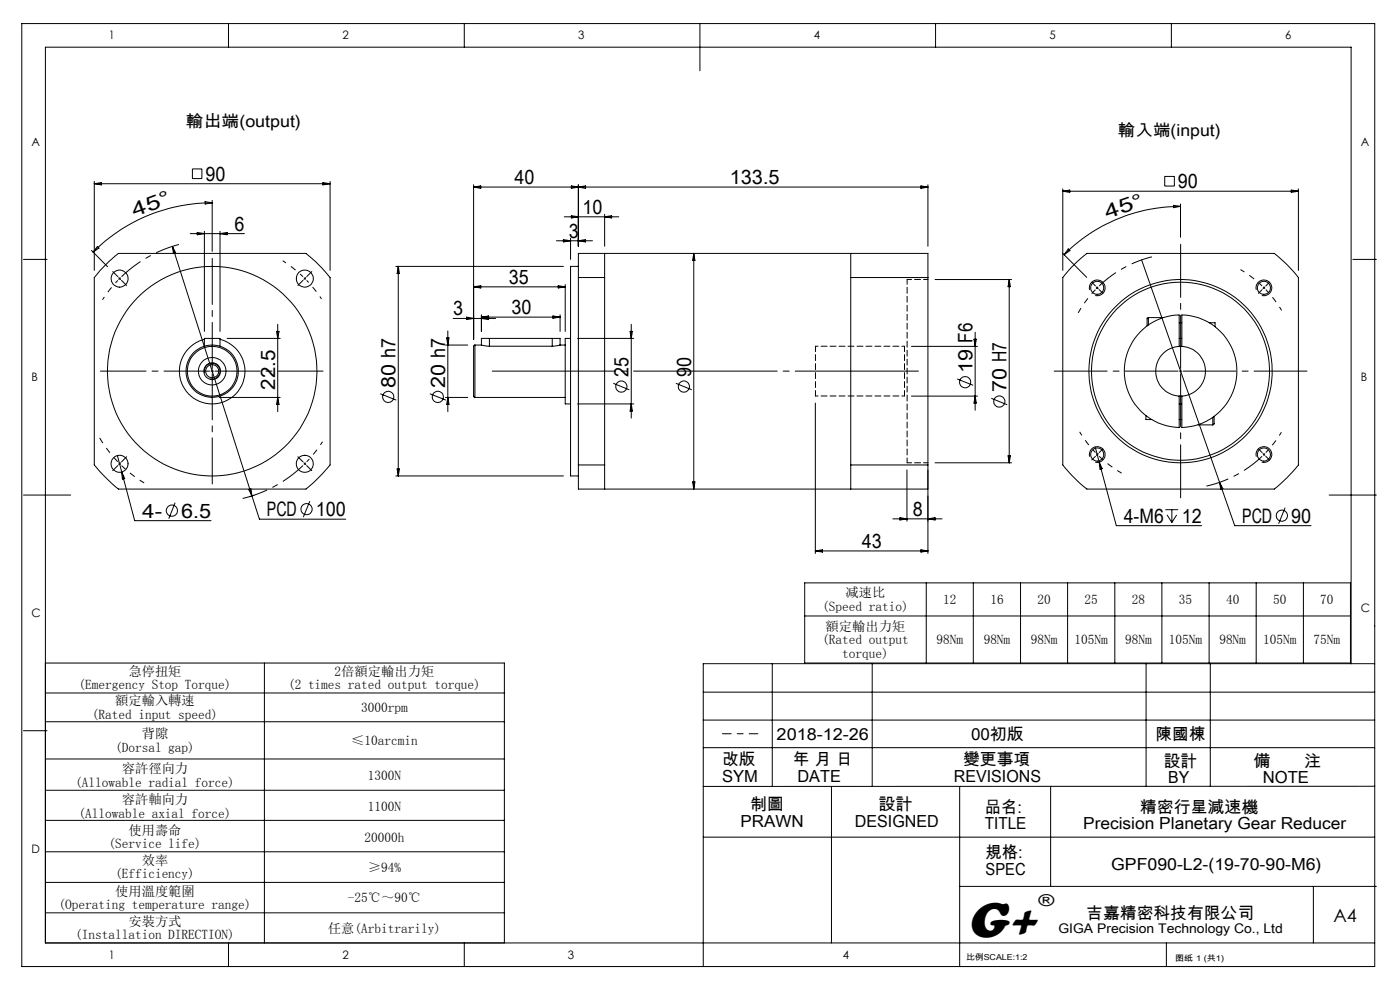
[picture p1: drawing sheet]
<svg xmlns="http://www.w3.org/2000/svg" width="297mm" height="210mm" viewBox="0 0 297 210" stroke-linecap="round" stroke-linejoin="round" font-family="sans-serif">
<g fill="none" stroke="#000" stroke-width=".21">
<path d="M4.6 5h287v200h-287zM48.5 5v5M98.5 5v5M148.5 5v10M198.5 5v5M248.5 5v5M20 38.5v18.9M20 39h50M20 39l1.5-.3v.5zM40.8 35.8h2v2.1h-2zM68.5 38.7l1.5 .3-1.5 .2zM70 38.5v18.9"/>
<path d="M100.5 39.7h96.3M100.5 39.2v32.8M100.5 39.7l1.5-.3v.6zM121.2 39.4l1.5 .3-1.5 .3zM122.7 39.2v13M122.7 39.7l1.5-.3v.6zM195.4 39.4l1.4 .3-1.4 .3zM196.8 39.2v13M247.1 37.4h2v2.1h-2zM5 55h5M19.4 53.1l3.4 3.5M20.7 52.3l.3 .3-1.2 .9z"/>
<path d="M21.8 56.8l3.3-3h39.8a32.9 32.9 0 0 1 5.1 5.1v39.7a37.5 37.5 0 0 1-5.1 5.1h-39.8a37.5 37.5 0 0 1-5.1-5.1v-39.7zM25.2 58.9l.4 .4M25.6 58.9l-.4 .4M36.6 52.3l16.8 52.9M36.6 52.3l.7 1.3-.5 .2zM40.4 49.6h11.5M41.8 49.3l1.6 .3-1.6 .2zM43.4 49.1v21.2M43.5 42.8l1.5 .2-1.5 .3zM45 43a35.7 35.7 0 0 0-25.2 10.5M45 42.5v10.8M46.7 49.1v21.2"/>
<path d="M46.7 49.6l1.5-.3v.5zM84 56.5h35.5M84.5 56.5v44.5M84.5 56.5l.2 1.5h-.5zM118 51.1h7.7M119.5 50.8l1.5 .3-1.5 .2zM119.7 46h11.6M121 50.5v4.5M121.2 45.7l1.5 .3-1.5 .2zM122.7 51.1l1.5-.3v.5zM122.7 58.9v-5.1h74.1v5.1M122.7 56.5h-1.7v44.5h1.7"/>
<path d="M122.7 58.9v39.7M122.7 58.9h5.6M128.3 45.5v6.7M128.3 46l1.5-.3v.5zM128.3 53.8v5.1M128.3 58.9v39.7M147.2 53.8v49.9M147.2 53.8l.2 1.4h-.5zM180.5 53.8v5.1M180.5 58.9h16.3M180.5 58.9v39.7M196.8 58.9v39.7"/>
<path d="M198.4 59.3h16.2M214.1 59.3v38.9M214.1 59.3l.2 1.5h-.4zM225.4 53.7l5.1 5.1M225.5 40.1v17.3M225.5 40.6h49.9M225.5 40.6l1.4-.3v.5zM226.6 52.8l.4 .4-1.3 .8zM227.9 56.2l2.7-2.4h39.7a29.2 29.2 0 0 1 5.1 5.1v39.7a32.9 32.9 0 0 1-5.1 5.1h-39.7a32.9 32.9 0 0 1-5.1-5.1v-39.7zM242.2 55.1l16.5 47.2M249 43.6l1.4 .2-1.4 .3zM250.4 43.8a35 35 0 0 0-24.7 10.2"/>
<path d="M250.4 43.3v7M273.9 40.3l1.5 .3-1.5 .2zM275.4 40.1v17.3M287 55h5M43.4 73.4v-1.6h3.3v1.6M43.4 72a6.9 6.9 0 0 0-4.1 10.7 6.9 6.9 0 0 0 11.4 0 6.9 6.9 0 0 0-4-10.7M43.4 79.2a1.66 1.66 0 0 1 1.5-2.1 1.66 1.66 0 0 1 1.8 1.8 1.66 1.66 0 0 1-2.1 1.5M48.2 71.8h11.2M58.7 70.3h.5l-.3 1.5zM58.9 68.8v18.5M94.5 73.2h4.7M94.8 71.7h.4l-.2 1.5z"/>
<path d="M95 70.2v17.1M96.1 67.5h9M99 67.3l1.5 .2-1.5 .3zM100.5 60.8h19.4M100.5 60.8l1.5-.2v.5zM100.8 73.2l-.3 .2v10.7l.3 .2M100.8 73.2v11.1M100.8 73.2h1.3M102.1 66.8v3.5M102.1 67.3h16.7M102.1 67.3l1.5 .2M102.2 73.2l1.6 .2"/>
<path d="M103.6 67.3l-1.5 .2 1.5 .3v-.8l-1.5 .3M103.8 71.8h-1.7v1.4M103.8 71.8h13.4M103.8 73.4h13.4M103.8 71.8v1.6M117.2 71.8h1.6v1.4M117.2 71.8v1.6M117.3 67l1.5 .3-1.5 .2zM118.4 60.6l1.5 .2-1.5 .3zM118.8 73.2l-1.6 .2M118.8 66.8v3.5M118.8 73.2h1.1"/>
<path d="M119.9 60.4v9.9M121 71.8h-1.1v13.9h1.1M122.5 71.8h11.9M133.7 70.3h.5l-.3 1.5zM133.9 68.8v19.9M193.4 73.5h14M206.6 72h.5l-.2 1.5zM206.9 70.5v16.5M231.2 61.5a1.67 1.67 0 0 1 1.5-2.1 1.67 1.67 0 0 1 1.8 1.8 1.67 1.67 0 0 1-2.2 1.5M232.6 60.9l.4 .4M233 60.9l-.4 .4M243.6 67.4l-.3 .1v1.6"/>
<path d="M243.6 67.4v1.5M243.6 67.4h3.1M250.2 73.5a5.3 5.3 0 0 0-5 5.2 5.3 5.3 0 0 0 5 5.3M250.2 73.5v-6.7a11.9 11.9 0 0 0-11.7 11.9 11.9 11.9 0 0 0 11.7 12v-6.7M250.2 73.5h.5M250.2 71.8h.5M250.2 68.5h.5M250.7 73.5a5.3 5.3 0 0 1 5 5.2 5.3 5.3 0 0 1-5 5.3M250.7 73.5v-6.7a11.9 11.9 0 0 1 11.7 11.9 11.9 11.9 0 0 1-11.7 12v-6.7M256.5 68.5h1.3v.8M266.5 61.5a1.67 1.67 0 0 1 1.5-2.1 1.67 1.67 0 0 1 1.8 1.8 1.67 1.67 0 0 1-2.1 1.5M24.9 96.7l3.7 13.7h16.2"/>
<path d="M44.8 84.3h.2M46.5 84.3h12.9M58.9 84.3l.3 1.5h-.5zM80.7 83.5l3.4 1.4M84.2 99.5h.5l-.2 1.5zM91.2 83.5l3.4 1.4M94.5 84.3h4.7M95 84.3l.2 1.5h-.4zM100.8 84.3h19.1M122.5 85.7h11.9M122.7 98.6v5.1h74.1v-5.1M122.7 98.6h5.6"/>
<path d="M128.3 98.6v5.1M130.1 81.3l3.4 1.4M133.9 85.7l.3 1.5h-.5zM143.4 81.3l3.4 1.4M173 85.5v31.9M180.5 98.6v5.1M180.5 98.6h16.3M192.4 99.7v10.9M193.4 84h14M196.9 99.7l-.1 17.7M198.4 98.2h16.2M203.1 80.4l3.3 1.3"/>
<path d="M206.9 84l.2 1.5h-.5zM210.3 84.5l3.4 1.4M213.9 96.7h.4l-.2 1.5zM231.2 96.9a1.67 1.67 0 0 1 1.4-2.1 1.67 1.67 0 0 1 1.8 1.8 1.67 1.67 0 0 1-2.1 1.4M232.3 94.8l.9 3.2M233.2 98l3.6 13.5h18.1M233.2 98l.6 1.4-.4 .1zM243.1 88.2v.8h1.2M250.2 84h.5M250.2 85.7h.5M250.2 89h.5M254.2 90.1h3.1"/>
<path d="M257.3 88.5v1.6M257.6 88.3v1.6l-.3 .2M266.5 96.9a1.67 1.67 0 0 1 1.5-2.1 1.67 1.67 0 0 1 1.8 1.8 1.67 1.67 0 0 1-2.1 1.4M5 105h10M25.8 100.1l.7 1.4-.5 .1zM37.1 106.6l-1.3 3.4M52.8 103.8l.4-.1 .2 1.5zM53.4 105.2l1.6 4.9h18.3M53.9 105l-1 .4M65.7 106.3l-1.4 3.4M84 101h35.5M146.9 102.2h.5l-.2 1.5z"/>
<path d="M173 116.9h23.8M173 116.9l1.5-.3v.5zM189.4 110.1h10.4M190.9 109.8l1.5 .3-1.5 .2zM195.4 116.6l1.4 .3-1.4 .2zM196.9 110.1l1.5-.3v.5zM247.2 108.1h2.7M247.6 109.2l1 1.6M248.6 108.1v2.7M249.6 109.2l-1 1.6M258.7 102.3l3.2 9.2h16.2M258.7 102.3l.7 1.4-.4 .1z"/>
<path d="M272.6 107.7l-1.3 3.4M282 105h10M170.7 123.6h115.8v17h-115.8zM170.7 130.7h115.8M196.5 123.6v17M206.5 123.6v17M216.5 123.6v17M226.5 123.6v17M236.5 123.6v17M246.5 123.6v17M256.5 123.6v17M266.5 123.6v17"/>
<path d="M276.5 123.6v17M5 155h5M9.6 140.6h97.4v59.4M9.6 147h97.4M9.6 153.1h97.4M56.1 140.6v59.4M149.2 152.7h142.4M149.2 146.8h142.4M149.2 158.6h142.4M163.8 140.8v26M185 140.8v26M243.1 140.8v26"/>
<path d="M256.8 140.8v26M286.6 140.8v-130.8h-277v190h282M291.6 140.8h-142.4v64.2M9.6 161h97.4M9.6 167.6h97.4M9.6 174h97.4M149.2 177.6h142.4M176.4 166.8v33.2M203.6 166.8v38.2M222.9 166.8v21.2M291.6 166.8h-142.4M9.6 180.7h97.4"/>
<path d="M9.6 187.2h97.4M9.6 193.6h97.4M203.6 188h88.4M278.6 188v12M48.5 200v5M98.5 200v5M247.4 200v5"/>
<circle cx="25.4" cy="59.1" r="1.81"/>
<circle cx="64.7" cy="59.1" r="1.79"/>
<circle cx="45" cy="78.7" r="22.2"/>
<circle cx="45" cy="78.7" r="5.3"/>
<circle cx="45" cy="78.7" r="1.77"/>
<circle cx="45" cy="78.7" r="5.6"/>
<circle cx="45" cy="78.7" r="1.39"/>
<circle cx="45" cy="78.7" r="2.92"/>
<circle cx="232.8" cy="61" r="1.39"/>
<circle cx="250.5" cy="78.7" r="19.4"/>
<circle cx="250.5" cy="78.7" r="18.9"/>
<circle cx="268.1" cy="61" r="1.39"/>
<circle cx="25.4" cy="98.4" r="1.79"/>
<circle cx="64.6" cy="98.4" r="1.8"/>
<circle cx="82.4" cy="84.2" r="1.19"/>
<circle cx="92.9" cy="84.2" r="1.19"/>
<circle cx="131.8" cy="82" r="1.18"/>
<circle cx="145.1" cy="82" r="1.18"/>
<circle cx="204.8" cy="81.1" r="1.18"/>
<circle cx="212" cy="85.2" r="1.18"/>
<circle cx="232.8" cy="96.4" r="1.39"/>
<circle cx="268.1" cy="96.4" r="1.39"/>
<circle cx="36.5" cy="108.3" r="1.18"/>
<circle cx="65" cy="108" r="1.18"/>
<circle cx="271.9" cy="109.4" r="1.18"/>
</g>
<path d="M232.4 61.4a25 25 0 0 0-3.7 5" fill="none" stroke="#000" stroke-width=".21" stroke-dasharray="30.5 1.3 1.3 1.3" stroke-dashoffset="29.3" stroke-linecap="butt"/>
<path d="M233.2 60.7a25 25 0 0 1 11.2-6.2" fill="none" stroke="#000" stroke-width=".21" stroke-dasharray="30.5 1.3 1.3 1.3" stroke-dashoffset="25.9" stroke-linecap="butt"/>
<path d="M64.7 59.1l-.2-.2M64.7 59.1l.2 .2M268.1 61l-.2-.2M268.1 61l.2 .2M25.4 98.4l.2 .2M25.4 98.4l-.2-.2M64.7 98.4l.2-.2M64.7 98.4l-.2 .2M232.8 96.4l.2 .2M232.8 96.4l-.2-.2M268.1 96.4l.2-.2M268.1 96.4l-.2 .2" fill="none" stroke="#000" stroke-width=".21" stroke-dasharray="30.5 1.3 1.3 1.3" stroke-linecap="butt"/>
<path d="M267.7 60.7a25 25 0 0 0-4.5-3.5" fill="none" stroke="#000" stroke-width=".21" stroke-dasharray="30.5 1.3 1.3 1.3" stroke-dashoffset="29.5" stroke-linecap="butt"/>
<path d="M64.3 58.7l-2.1-1.8-2.2-1.6M268.5 61.4l1.8 2.2 1.6 2.2M232.4 96l-1.8-2.1-1.6-2.3" fill="none" stroke="#000" stroke-width=".21" stroke-dasharray="30.5 1.3 1.3 1.3" stroke-dashoffset="29.6" stroke-linecap="butt"/>
<path d="M65.1 98l1.7-2.1 1.6-2.2M268.5 96l1.8-2.1 1.5-2.2" fill="none" stroke="#000" stroke-width=".21" stroke-dasharray="30.5 1.3 1.3 1.3" stroke-dashoffset="29.7" stroke-linecap="butt"/>
<path d="M267.7 96.8a25 25 0 0 1-11.8 6.3" fill="none" stroke="#000" stroke-width=".21" stroke-dasharray="30.5 1.3 1.3 1.3" stroke-dashoffset="25.6" stroke-linecap="butt"/>
<path d="M25.8 98.8a27.8 27.8 0 0 0 4.8 3.6M233.2 96.8a25 25 0 0 0 4.7 3.6" fill="none" stroke="#000" stroke-width=".21" stroke-dasharray="30.5 1.3 1.3 1.3" stroke-dashoffset="29.4" stroke-linecap="butt"/>
<path d="M25 59.5l-1.7 2-1.6 2.1" fill="none" stroke="#000" stroke-width=".21" stroke-dasharray="30.5 1.3 1.3 1.3" stroke-dashoffset="29.8" stroke-linecap="butt"/>
<path d="M25.8 58.7a27.8 27.8 0 0 1 12.2-6.8" fill="none" stroke="#000" stroke-width=".21" stroke-dasharray="30.5 1.3 1.3 1.3" stroke-dashoffset="25.3" stroke-linecap="butt"/>
<path d="M65.1 59.5l1.6 1.9 1.5 2" fill="none" stroke="#000" stroke-width=".21" stroke-dasharray="30.5 1.3 1.3 1.3" stroke-dashoffset="29.9" stroke-linecap="butt"/>
<path d="M64.3 98.8a27.8 27.8 0 0 1-12.8 6.9" fill="none" stroke="#000" stroke-width=".21" stroke-dasharray="30.5 1.3 1.3 1.3" stroke-dashoffset="25" stroke-linecap="butt"/>
<path d="M25 98a27.8 27.8 0 0 1-3.9-5.1" fill="none" stroke="#000" stroke-width=".21" stroke-dasharray="30.5 1.3 1.3 1.3" stroke-dashoffset="29.2" stroke-linecap="butt"/>
<path d="M104.4 78.7h90.4" fill="none" stroke="#000" stroke-width=".21" stroke-dasharray="30.5 1.3 1.3 1.3" stroke-dashoffset="4.3"/>
<path d="M153.3 155.6h7.5" fill="none" stroke="#000" stroke-width=".21" stroke-dasharray="30.5 1.3 1.3 1.3" stroke-dashoffset="28.6"/>
<path d="M196.9 59.3h-4.5M192.4 98.2h4.5" fill="none" stroke="#000" stroke-width=".21" stroke-dasharray="1.3 .6" stroke-dashoffset=".3"/>
<path d="M192.4 98.2v-38.9" fill="none" stroke="#000" stroke-width=".21" stroke-dasharray="1.3 .6" stroke-dashoffset=".2"/>
<path d="M173 84v-10.6M191.9 84v-10.6" fill="none" stroke="#000" stroke-width=".21" stroke-dasharray="1.3 .6" stroke-dashoffset=".1"/>
<path d="M191.9 73.4h-18.9M173 84h18.9" fill="none" stroke="#000" stroke-width=".21" stroke-dasharray="1.3 .6" stroke-dashoffset=".7"/>
<g fill="none" stroke="#000" stroke-width=".21" stroke-dasharray="30.5 1.3 1.3 1.3">
<path d="M25 58.7l-1.1-1.1M25.8 59.5l1.1 1.1M64.3 59.5l-1.1 1.1M64.7 59.1l.2-.2M64.7 59.1l-.2 .2M65.1 58.7l1-1.1M45 78.7v-.3M45 78.7h-.2M45 78.7v.3M45 78.7h.3M232.4 60.7l-.8-.8M233.2 61.4l.8 .8"/>
<path d="M250.5 78.7v-.3M250.5 78.7h-.3M250.5 78.7v.3M250.5 78.7h.2M267.7 61.4l-.7 .8M268.1 61l.2-.2M268.1 61l-.2 .2M268.5 60.7l.8-.8M25 98.8l-1.1 1M25.4 98.4l-.2 .2M25.4 98.4l.2-.2M25.8 98l1.1-1.1"/>
<path d="M64.3 98l-1.1-1.1M64.7 98.4l.2 .2M64.7 98.4l-.2-.2M65.1 98.8l1 1M232.4 96.8l-.8 .8M232.8 96.4l-.2 .2M232.8 96.4l.2-.2M233.2 96l.8-.8M267.7 96l-.7-.8M268.1 96.4l.2 .2M268.1 96.4l-.2-.2M268.5 96.8l.8 .8"/>
</g>
<path d="M249.9 78.7h-26.3M250.5 78.2v-26.4M250.5 79.3v26.3" fill="none" stroke="#000" stroke-width=".21" stroke-dasharray="30.5 1.3 1.3 1.3" stroke-dashoffset="19.2"/>
<path d="M251 78.7h26.3" fill="none" stroke="#000" stroke-width=".21" stroke-dasharray="30.5 1.3 1.3 1.3" stroke-dashoffset="19.3"/>
<path d="M45 78.2v-23.4M45 79.3v23.4" fill="none" stroke="#000" stroke-width=".21" stroke-dasharray="30.5 1.3 1.3 1.3" stroke-dashoffset="20.7"/>
<path d="M44.5 78.7h-23.2" fill="none" stroke="#000" stroke-width=".21" stroke-dasharray="30.5 1.3 1.3 1.3" stroke-dashoffset="20.8"/>
<path d="M45.6 78.7h22.9" fill="none" stroke="#000" stroke-width=".21" stroke-dasharray="30.5 1.3 1.3 1.3" stroke-dashoffset="20.9"/>
<text font-size="11" x="205.1" y="198.7">G+</text>
<g font-size="4.2">
<text x="43.6" y="38.4">90</text>
<text x="109.2" y="39.1">40</text>
<text x="154.8" y="39.1">133.5</text>
<text x="249.9" y="39.9">90</text>
<text x="28.6" y="46.1" transform="rotate(-20 28.6 46.1)">4 5 °</text>
<text x="123.6" y="45.4">10</text>
<text x="234.9" y="46.5" transform="rotate(-19 234.9 46.5)">4 5 °</text>
<text x="49.8" y="48.9">6</text>
<text x="120.7" y="50.4">3</text>
<text x="107.9" y="60.2">35</text>
<text x="96.1" y="66.9">3</text>
<text x="108.5" y="66.6">30</text>
<text x="206.3" y="72.7" transform="rotate(-90 206.3 72.7)">F6</text>
<text x="58.4" y="82.7" transform="rotate(-90 58.4 82.7)">22.5</text>
<text x="83.9" y="82.2" transform="rotate(-90 83.9 82.2)">80 h7</text>
<text x="94.4" y="82.2" transform="rotate(-90 94.4 82.2)">20 h7</text>
<text x="133.3" y="80" transform="rotate(-90 133.3 80)">25</text>
<text x="146.6" y="80" transform="rotate(-90 146.6 80)">90</text>
<text x="206.3" y="79.1" transform="rotate(-90 206.3 79.1)">19</text>
<text x="213.5" y="83.2" transform="rotate(-90 213.5 83.2)">70 H7</text>
<text x="30.2" y="109.8">4-</text>
<text x="38.4" y="109.8">6.5</text>
<text x="56.6" y="109.5">PCD</text>
<text x="67" y="109.5">100</text>
<text x="193.7" y="109.4">8</text>
<text x="238.4" y="110.9">4-M6</text>
<text x="250.7" y="110.9">12</text>
<text x="263.5" y="110.9">PCD</text>
<text x="273.9" y="110.9">90</text>
<text x="182.9" y="116.3">43</text>
</g>
<text font-size="3.9" x="282.9" y="195.5">A4</text>
<g font-size="3.5">
<text x="39.4" y="26.9">輸出端(output)</text>
<text x="237.1" y="28.9">輸入端(input)</text>
<text x="164.8" y="157">2018-12-26</text>
<text x="206" y="157">00初版</text>
<text x="245.2" y="157">陳國棟</text>
<text x="153.2" y="162.3">改版</text>
<text x="153.2" y="165.8">SYM</text>
<text x="168.2" y="162.3">年 月 日</text>
<text x="169.2" y="165.8">DATE</text>
<text x="202.4" y="165.8">REVISIONS</text>
<text x="204.3" y="162.3">變更事項</text>
<text x="246.9" y="162.6">設計</text>
<text x="247.9" y="166.1">BY</text>
<text x="265.9" y="162.6">備</text>
<text x="267.9" y="166.1">NOTE</text>
<text x="276.6" y="162.6">注</text>
<text x="159.1" y="171.9">制圖</text>
<text x="186.4" y="171.9">設計</text>
<text x="208.9" y="172.4">品名:</text>
<text x="241.8" y="172.4">精密行星減速機</text>
<text x="157.1" y="175.4">PRAWN</text>
<text x="181.3" y="175.4">DESIGNED</text>
<text x="208.9" y="175.9">TITLE</text>
<text x="229.8" y="175.9">Precision Planetary Gear Reducer</text>
<text x="209.1" y="182.1">規格:</text>
<text x="209.1" y="185.6">SPEC</text>
<text x="235.7" y="184.6">GPF090-L2-(19-70-90-M6)</text>
<text x="220.3" y="192.2">®</text>
<text x="230.5" y="194.8">吉嘉精密科技有限公司</text>
</g>
<g font-size="2.8">
<text x="174.4" y="129.6">(Speed ratio)</text>
<text x="179.4" y="126.7">减速比</text>
<text x="200.1" y="128.1">12</text>
<text x="210.1" y="128.1">16</text>
<text x="220.1" y="128.1">20</text>
<text x="230.1" y="128.1">25</text>
<text x="240.1" y="128.1">28</text>
<text x="250.1" y="128.1">35</text>
<text x="260.1" y="128.1">40</text>
<text x="270.1" y="128.1">50</text>
<text x="280.1" y="128.1">70</text>
<text x="174.4" y="136.7">(Rated output</text>
<text x="175.1" y="133.8">額定輸出力矩</text>
<text x="198.7" y="136.7">98Nm</text>
<text x="208.7" y="136.7">98Nm</text>
<text x="218.7" y="136.7">98Nm</text>
<text x="228" y="136.7">105Nm</text>
<text x="238.7" y="136.7">98Nm</text>
<text x="248" y="136.7">105Nm</text>
<text x="258.7" y="136.7">98Nm</text>
<text x="268" y="136.7">105Nm</text>
<text x="278.7" y="136.7">75Nm</text>
<text x="27.2" y="143.4">急停扭矩</text>
<text x="71" y="143.4">2倍額定輸出力矩</text>
<text x="178.7" y="139.5">torque)</text>
<text x="16.7" y="146.2">(Emergency Stop Torque)</text>
<text x="24.4" y="149.6">額定輸入轉速</text>
<text x="61.1" y="146.2">(2 times rated output torque)</text>
<text x="19.5" y="152.5">(Rated input speed)</text>
<text x="76.6" y="151">3000rpm</text>
<text x="24.4" y="159.4">(Dorsal gap)</text>
<text x="30.1" y="156.6">背隙</text>
<text x="74.5" y="158">≤10arcmin</text>
<text x="16" y="166.9">(Allowable radial force)</text>
<text x="25.8" y="164.1">容許徑向力</text>
<text x="78" y="165.5">1300N</text>
<text x="16.7" y="173.4">(Allowable axial force)</text>
<text x="25.8" y="170.6">容許軸向力</text>
<text x="78" y="172">1100N</text>
<text x="23" y="179.9">(Service life)</text>
<text x="27.2" y="177.1">使用壽命</text>
<text x="77.3" y="178.5">20000h</text>
<text x="30.1" y="183.5">效率</text>
<text x="78" y="184.9">≥94%</text>
<text x="24.4" y="186.3">(Efficiency)</text>
<text x="24.4" y="190">使用溫度範圍</text>
<text x="73.8" y="191.4">-25℃～90℃</text>
<text x="12.4" y="192.8">(Operating temperature range)</text>
<text x="27.2" y="196.4">安裝方式</text>
<text x="69.6" y="197.8">任意(Arbitrarily)</text>
<text x="224.5" y="197.8">GIGA Precision Technology Co., Ltd</text>
<text x="16" y="199.2">(Installation DIRECTION)</text>
</g>
<g font-size="2.5">
<text x="23.1" y="8.4">1</text>
<text x="72.7" y="8.4">2</text>
<text x="122.7" y="8.4">3</text>
<text x="172.7" y="8.4">4</text>
<text x="222.7" y="8.4">5</text>
<text x="272.7" y="8.4">6</text>
<text x="6.7" y="30.9">A</text>
<text x="288.7" y="30.9">A</text>
<text x="6.7" y="80.9">B</text>
<text x="288.7" y="80.9">B</text>
<text x="6.7" y="130.9">C</text>
<text x="288.7" y="129.9">C</text>
<text x="6.7" y="180.9">D</text>
<text x="23.1" y="203.4">1</text>
<text x="72.7" y="203.4">2</text>
<text x="120.5" y="203.4">3</text>
<text x="178.8" y="203.4">4</text>
</g>
<g font-size="1.7">
<text x="204.9" y="203.7">比例SCALE:1:2</text>
<text x="249.3" y="203.8">图纸 1 (共1)</text>
</g>
</svg>
